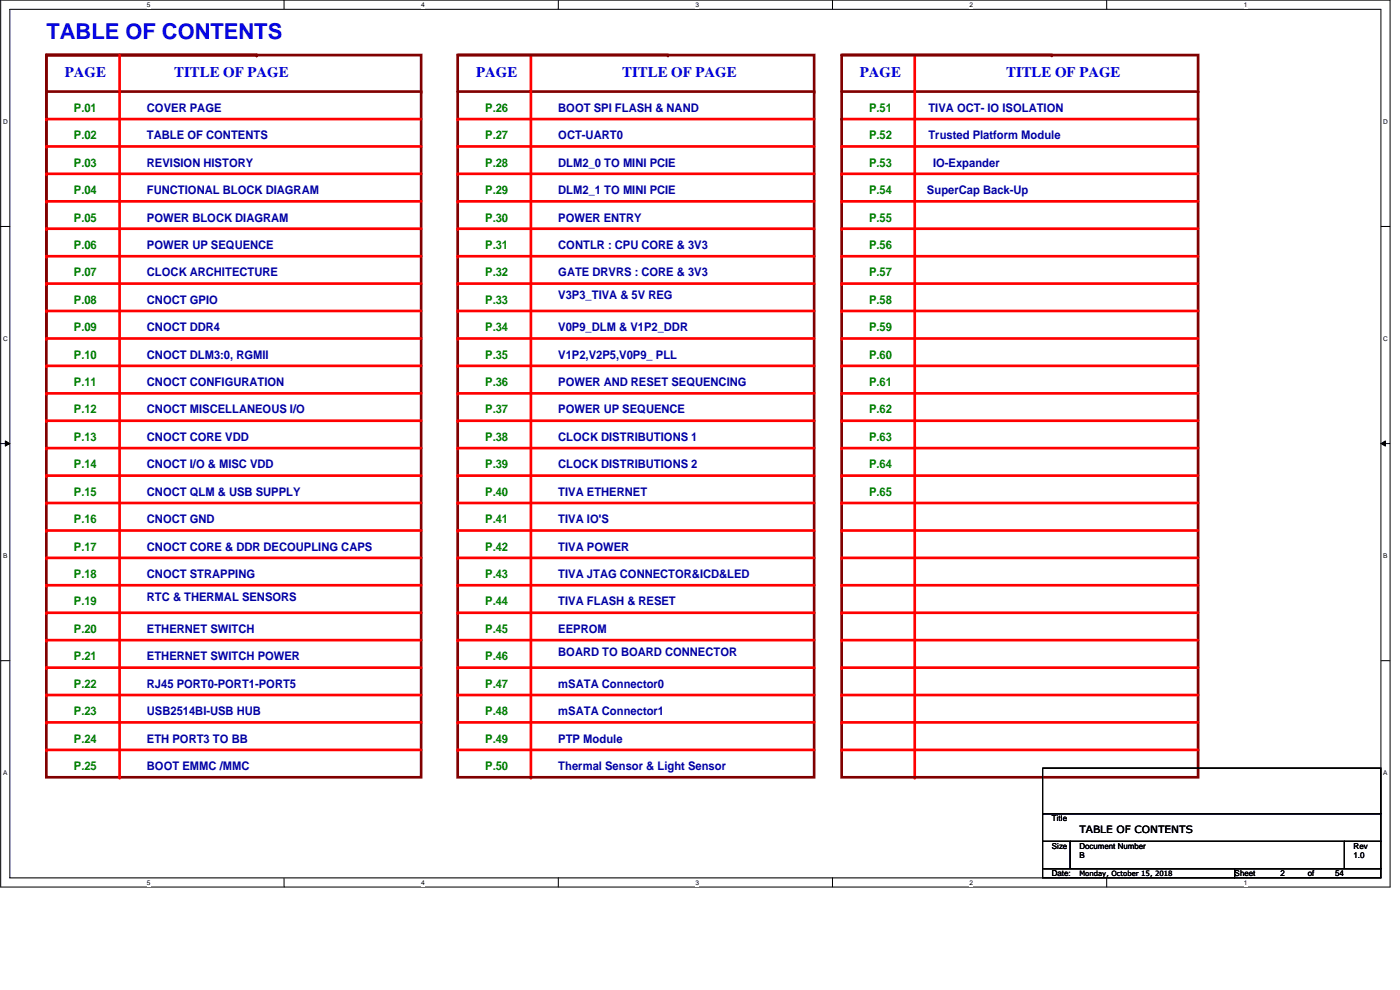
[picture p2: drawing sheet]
<svg xmlns="http://www.w3.org/2000/svg" width="420mm" height="297mm" viewBox="0 0 420 297" stroke-linecap="round" stroke-linejoin="round" font-family="sans-serif">
<path d="M.2 0h417v266.1h-417zM3 2.8h411.4v260.6h-411.4z" fill="none" stroke="#000" stroke-width=".3"/>
<g fill="#fff">
<path d="M44.1 .3h1.1v2.2h-1.1z"/>
<path d="M44.1 263.7h1.1v2.2h-1.1z"/>
</g>
<path d="M85.2 0v2.8M85.2 263.4v2.7" fill="none" stroke="#000" stroke-width=".3"/>
<g fill="#fff">
<path d="M126.4 .3h1.1v2.2h-1.1z"/>
<path d="M126.4 263.7h1.1v2.2h-1.1z"/>
</g>
<path d="M167.5 0v2.8M167.5 263.4v2.7" fill="none" stroke="#000" stroke-width=".3"/>
<g fill="#fff">
<path d="M208.7 .3h1.1v2.2h-1.1z"/>
<path d="M208.7 263.7h1.1v2.2h-1.1z"/>
</g>
<path d="M249.8 0v2.8M249.8 263.4v2.7" fill="none" stroke="#000" stroke-width=".3"/>
<g fill="#fff">
<path d="M291 .3h1.1v2.2h-1.1z"/>
<path d="M291 263.7h1.1v2.2h-1.1z"/>
</g>
<path d="M332.1 0v2.8M332.1 263.4v2.7" fill="none" stroke="#000" stroke-width=".3"/>
<g fill="#fff">
<path d="M373.3 .3h1.1v2.2h-1.1z"/>
<path d="M373.3 263.7h1.1v2.2h-1.1z"/>
<path d="M.9 35.3h1.4v2.2h-1.4z"/>
<path d="M415.2 35.3h1.3v2.2h-1.3z"/>
<path d="M.9 100.5h1.4v2.2h-1.4z"/>
<path d="M415.2 100.5h1.3v2.2h-1.3z"/>
</g>
<path d="M.2 67.9h2.8M414.4 67.9h2.8" fill="none" stroke="#000" stroke-width=".3"/>
<g fill="#fff">
<path d="M.9 165.7h1.3v2.2h-1.3z"/>
<path d="M415.2 165.7h1.3v2.2h-1.3z"/>
</g>
<path d="M.2 133.1h2.8M1.6 132.3l1.4 .8-1.4 .8zM414.4 133.1l1.4-.8v1.6zM414.4 133.1h2.8" fill="none" stroke="#000" stroke-width=".3"/>
<path d="M1.6 132.3l1.4 .8-1.4 .8zM414.4 133.1l1.4-.8v1.6z" fill="#000"/>
<g fill="#fff">
<path d="M.9 230.8h1.3v2.2h-1.3z"/>
<path d="M415.2 230.8h1.3v2.2h-1.3z"/>
</g>
<path d="M.2 198.2h2.8M414.4 198.2h2.8" fill="none" stroke="#000" stroke-width=".3"/>
<path d="M13.9 16.5h63.1" fill="none" stroke="#800000" stroke-width=".8"/>
<circle cx="77" cy="16.5" r=".4" fill="#800000"/>
<path d="M13.9 27.5h112.5" fill="none" stroke="#800000" stroke-width=".8"/>
<circle cx="126.4" cy="27.5" r=".4" fill="#800000"/>
<path d="M13.9 16.5v85.1" fill="none" stroke="#800000" stroke-width=".8"/>
<circle cx="13.9" cy="16.5" r=".4" fill="#800000"/>
<path d="M137.4 16.5h63.1" fill="none" stroke="#800000" stroke-width=".8"/>
<circle cx="200.5" cy="16.5" r=".4" fill="#800000"/>
<path d="M137.4 27.5h106.9" fill="none" stroke="#800000" stroke-width=".8"/>
<circle cx="244.3" cy="27.5" r=".4" fill="#800000"/>
<path d="M159.3 16.5v216.7" fill="none" stroke="#f00" stroke-width=".8"/>
<circle cx="159.3" cy="233.2" r=".4" fill="#f00"/>
<path d="M137.4 16.5h106.9v216.7h-106.9z" fill="none" stroke="#800000" stroke-width=".8"/>
<path d="M137.4 35.7h106.9" fill="none" stroke="#f00" stroke-width=".8"/>
<circle cx="137.4" cy="35.7" r=".4" fill="#f00"/>
<path d="M137.4 52.2h106.9" fill="none" stroke="#f00" stroke-width=".8"/>
<circle cx="137.4" cy="52.2" r=".4" fill="#f00"/>
<path d="M137.4 60.4h106.9" fill="none" stroke="#f00" stroke-width=".8"/>
<circle cx="137.4" cy="60.4" r=".4" fill="#f00"/>
<path d="M137.4 68.6h106.9" fill="none" stroke="#f00" stroke-width=".8"/>
<circle cx="137.4" cy="68.6" r=".4" fill="#f00"/>
<path d="M137.4 76.9h106.9" fill="none" stroke="#f00" stroke-width=".8"/>
<circle cx="137.4" cy="76.9" r=".4" fill="#f00"/>
<path d="M137.4 85.1h106.9" fill="none" stroke="#f00" stroke-width=".8"/>
<circle cx="137.4" cy="85.1" r=".4" fill="#f00"/>
<path d="M137.4 101.6h106.9" fill="none" stroke="#f00" stroke-width=".8"/>
<circle cx="137.4" cy="101.6" r=".4" fill="#f00"/>
<path d="M137.4 109.8h106.9" fill="none" stroke="#f00" stroke-width=".8"/>
<circle cx="137.4" cy="109.8" r=".4" fill="#f00"/>
<path d="M137.4 118h106.9" fill="none" stroke="#f00" stroke-width=".8"/>
<circle cx="137.4" cy="118" r=".4" fill="#f00"/>
<path d="M137.4 126.2h106.9" fill="none" stroke="#f00" stroke-width=".8"/>
<circle cx="137.4" cy="126.2" r=".4" fill="#f00"/>
<path d="M137.4 134.5h106.9" fill="none" stroke="#f00" stroke-width=".8"/>
<circle cx="137.4" cy="134.5" r=".4" fill="#f00"/>
<path d="M137.4 142.7h106.9" fill="none" stroke="#f00" stroke-width=".8"/>
<circle cx="137.4" cy="142.7" r=".4" fill="#f00"/>
<path d="M137.4 150.9h106.9" fill="none" stroke="#f00" stroke-width=".8"/>
<circle cx="137.4" cy="150.9" r=".4" fill="#f00"/>
<path d="M137.4 159.2h106.9" fill="none" stroke="#f00" stroke-width=".8"/>
<circle cx="137.4" cy="159.2" r=".4" fill="#f00"/>
<path d="M137.4 167.4h106.9" fill="none" stroke="#f00" stroke-width=".8"/>
<circle cx="137.4" cy="167.4" r=".4" fill="#f00"/>
<path d="M137.4 175.6h106.9" fill="none" stroke="#f00" stroke-width=".8"/>
<circle cx="137.4" cy="175.6" r=".4" fill="#f00"/>
<path d="M137.4 183.9h106.9" fill="none" stroke="#f00" stroke-width=".8"/>
<circle cx="137.4" cy="183.9" r=".4" fill="#f00"/>
<path d="M137.4 192.1h106.9" fill="none" stroke="#f00" stroke-width=".8"/>
<circle cx="137.4" cy="192.1" r=".4" fill="#f00"/>
<path d="M252.6 16.5h63.1" fill="none" stroke="#800000" stroke-width=".8"/>
<circle cx="315.7" cy="16.5" r=".4" fill="#800000"/>
<path d="M252.6 27.5h107" fill="none" stroke="#800000" stroke-width=".8"/>
<circle cx="359.6" cy="27.5" r=".4" fill="#800000"/>
<path d="M274.5 16.5v216.7" fill="none" stroke="#f00" stroke-width=".8"/>
<circle cx="274.5" cy="233.2" r=".4" fill="#f00"/>
<path d="M252.6 35.7h107" fill="none" stroke="#f00" stroke-width=".8"/>
<circle cx="252.6" cy="35.7" r=".4" fill="#f00"/>
<path d="M252.6 16.5h107v216.7h-107z" fill="none" stroke="#800000" stroke-width=".8"/>
<path d="M252.6 43.9h107" fill="none" stroke="#f00" stroke-width=".8"/>
<circle cx="252.6" cy="43.9" r=".4" fill="#f00"/>
<path d="M252.6 52.2h107" fill="none" stroke="#f00" stroke-width=".8"/>
<circle cx="252.6" cy="52.2" r=".4" fill="#f00"/>
<path d="M252.6 60.4h107" fill="none" stroke="#f00" stroke-width=".8"/>
<circle cx="252.6" cy="60.4" r=".4" fill="#f00"/>
<path d="M252.6 68.6h107" fill="none" stroke="#f00" stroke-width=".8"/>
<circle cx="252.6" cy="68.6" r=".4" fill="#f00"/>
<path d="M252.6 76.9h107" fill="none" stroke="#f00" stroke-width=".8"/>
<circle cx="252.6" cy="76.9" r=".4" fill="#f00"/>
<path d="M252.6 85.1h107" fill="none" stroke="#f00" stroke-width=".8"/>
<circle cx="252.6" cy="85.1" r=".4" fill="#f00"/>
<path d="M252.6 93.3h107" fill="none" stroke="#f00" stroke-width=".8"/>
<circle cx="252.6" cy="93.3" r=".4" fill="#f00"/>
<path d="M252.6 101.6h107" fill="none" stroke="#f00" stroke-width=".8"/>
<circle cx="252.6" cy="101.6" r=".4" fill="#f00"/>
<path d="M252.6 109.8h107" fill="none" stroke="#f00" stroke-width=".8"/>
<circle cx="252.6" cy="109.8" r=".4" fill="#f00"/>
<path d="M252.6 118h107" fill="none" stroke="#f00" stroke-width=".8"/>
<circle cx="252.6" cy="118" r=".4" fill="#f00"/>
<path d="M252.6 126.2h107" fill="none" stroke="#f00" stroke-width=".8"/>
<circle cx="252.6" cy="126.2" r=".4" fill="#f00"/>
<path d="M252.6 134.5h107" fill="none" stroke="#f00" stroke-width=".8"/>
<circle cx="252.6" cy="134.5" r=".4" fill="#f00"/>
<path d="M252.6 142.7h107" fill="none" stroke="#f00" stroke-width=".8"/>
<circle cx="252.6" cy="142.7" r=".4" fill="#f00"/>
<path d="M252.6 150.9h107" fill="none" stroke="#f00" stroke-width=".8"/>
<circle cx="252.6" cy="150.9" r=".4" fill="#f00"/>
<path d="M252.6 159.2h107" fill="none" stroke="#f00" stroke-width=".8"/>
<circle cx="252.6" cy="159.2" r=".4" fill="#f00"/>
<path d="M252.6 167.4h107" fill="none" stroke="#f00" stroke-width=".8"/>
<circle cx="252.6" cy="167.4" r=".4" fill="#f00"/>
<path d="M252.6 175.6h107" fill="none" stroke="#f00" stroke-width=".8"/>
<circle cx="252.6" cy="175.6" r=".4" fill="#f00"/>
<path d="M252.6 183.9h107" fill="none" stroke="#f00" stroke-width=".8"/>
<circle cx="252.6" cy="183.9" r=".4" fill="#f00"/>
<path d="M252.6 192.1h107" fill="none" stroke="#f00" stroke-width=".8"/>
<circle cx="252.6" cy="192.1" r=".4" fill="#f00"/>
<path d="M137.4 43.9h106.9" fill="none" stroke="#f00" stroke-width=".8"/>
<circle cx="137.4" cy="43.9" r=".4" fill="#f00"/>
<path d="M137.4 93.3h106.9" fill="none" stroke="#f00" stroke-width=".8"/>
<circle cx="137.4" cy="93.3" r=".4" fill="#f00"/>
<path d="M13.9 16.5h63.1" fill="none" stroke="#800000" stroke-width=".8"/>
<circle cx="77" cy="16.5" r=".4" fill="#800000"/>
<path d="M13.9 16.5h112.5v216.7h-112.5z" fill="none" stroke="#800000" stroke-width=".8"/>
<path d="M13.9 35.7h112.5" fill="none" stroke="#f00" stroke-width=".8"/>
<circle cx="13.9" cy="35.7" r=".4" fill="#f00"/>
<path d="M13.9 52.2h112.5" fill="none" stroke="#f00" stroke-width=".8"/>
<circle cx="13.9" cy="52.2" r=".4" fill="#f00"/>
<path d="M13.9 60.4h112.5" fill="none" stroke="#f00" stroke-width=".8"/>
<circle cx="13.9" cy="60.4" r=".4" fill="#f00"/>
<path d="M13.9 43.9h112.5" fill="none" stroke="#f00" stroke-width=".8"/>
<circle cx="13.9" cy="43.9" r=".4" fill="#f00"/>
<path d="M13.9 68.6h112.5" fill="none" stroke="#f00" stroke-width=".8"/>
<circle cx="13.9" cy="68.6" r=".4" fill="#f00"/>
<path d="M13.9 85.1h112.5" fill="none" stroke="#f00" stroke-width=".8"/>
<circle cx="13.9" cy="85.1" r=".4" fill="#f00"/>
<path d="M13.9 93.3h112.5" fill="none" stroke="#f00" stroke-width=".8"/>
<circle cx="13.9" cy="93.3" r=".4" fill="#f00"/>
<path d="M13.9 76.9h112.5" fill="none" stroke="#f00" stroke-width=".8"/>
<circle cx="13.9" cy="76.9" r=".4" fill="#f00"/>
<path d="M13.9 101.6h112.5" fill="none" stroke="#f00" stroke-width=".8"/>
<circle cx="13.9" cy="101.6" r=".4" fill="#f00"/>
<path d="M13.9 118h112.5" fill="none" stroke="#f00" stroke-width=".8"/>
<circle cx="13.9" cy="118" r=".4" fill="#f00"/>
<path d="M13.9 126.2h112.5" fill="none" stroke="#f00" stroke-width=".8"/>
<circle cx="13.9" cy="126.2" r=".4" fill="#f00"/>
<path d="M13.9 109.8h112.5" fill="none" stroke="#f00" stroke-width=".8"/>
<circle cx="13.9" cy="109.8" r=".4" fill="#f00"/>
<path d="M13.9 134.5h112.5" fill="none" stroke="#f00" stroke-width=".8"/>
<circle cx="13.9" cy="134.5" r=".4" fill="#f00"/>
<path d="M13.9 150.9h112.5" fill="none" stroke="#f00" stroke-width=".8"/>
<circle cx="13.9" cy="150.9" r=".4" fill="#f00"/>
<path d="M13.9 159.2h112.5" fill="none" stroke="#f00" stroke-width=".8"/>
<circle cx="13.9" cy="159.2" r=".4" fill="#f00"/>
<path d="M13.9 142.7h112.5" fill="none" stroke="#f00" stroke-width=".8"/>
<circle cx="13.9" cy="142.7" r=".4" fill="#f00"/>
<path d="M13.9 167.4h112.5" fill="none" stroke="#f00" stroke-width=".8"/>
<circle cx="13.9" cy="167.4" r=".4" fill="#f00"/>
<path d="M13.9 183.9h112.5" fill="none" stroke="#f00" stroke-width=".8"/>
<circle cx="13.9" cy="183.9" r=".4" fill="#f00"/>
<path d="M13.9 192.1h112.5" fill="none" stroke="#f00" stroke-width=".8"/>
<circle cx="13.9" cy="192.1" r=".4" fill="#f00"/>
<path d="M13.9 175.6h112.5" fill="none" stroke="#f00" stroke-width=".8"/>
<circle cx="13.9" cy="175.6" r=".4" fill="#f00"/>
<path d="M13.9 208.5h112.5" fill="none" stroke="#f00" stroke-width=".8"/>
<circle cx="13.9" cy="208.5" r=".4" fill="#f00"/>
<path d="M13.9 216.7h112.5" fill="none" stroke="#f00" stroke-width=".8"/>
<circle cx="13.9" cy="216.7" r=".4" fill="#f00"/>
<path d="M13.9 225h112.5" fill="none" stroke="#f00" stroke-width=".8"/>
<circle cx="13.9" cy="225" r=".4" fill="#f00"/>
<path d="M35.9 16.5v216.7" fill="none" stroke="#f00" stroke-width=".8"/>
<circle cx="35.9" cy="233.2" r=".4" fill="#f00"/>
<path d="M13.9 200.3h112.5" fill="none" stroke="#f00" stroke-width=".8"/>
<circle cx="13.9" cy="200.3" r=".4" fill="#f00"/>
<path d="M137.4 200.3h106.9" fill="none" stroke="#f00" stroke-width=".8"/>
<circle cx="137.4" cy="200.3" r=".4" fill="#f00"/>
<path d="M137.4 208.5h106.9" fill="none" stroke="#f00" stroke-width=".8"/>
<circle cx="137.4" cy="208.5" r=".4" fill="#f00"/>
<path d="M137.4 216.7h106.9" fill="none" stroke="#f00" stroke-width=".8"/>
<circle cx="137.4" cy="216.7" r=".4" fill="#f00"/>
<path d="M137.4 225h106.9" fill="none" stroke="#f00" stroke-width=".8"/>
<circle cx="137.4" cy="225" r=".4" fill="#f00"/>
<path d="M252.6 200.3h107" fill="none" stroke="#f00" stroke-width=".8"/>
<circle cx="252.6" cy="200.3" r=".4" fill="#f00"/>
<path d="M252.6 208.5h107" fill="none" stroke="#f00" stroke-width=".8"/>
<circle cx="252.6" cy="208.5" r=".4" fill="#f00"/>
<path d="M252.6 216.7h107" fill="none" stroke="#f00" stroke-width=".8"/>
<circle cx="252.6" cy="216.7" r=".4" fill="#f00"/>
<path d="M252.6 225h107" fill="none" stroke="#f00" stroke-width=".8"/>
<circle cx="252.6" cy="225" r=".4" fill="#f00"/>
<path d="M312.9 230.5h101.5v13.7h-101.5zM312.9 244.2h101.5v8.2h-101.5zM312.9 252.4h8.3v8.2h-8.3zM321.2 252.4h82.3v8.2h-82.3zM403.5 252.4h10.9v8.2h-10.9zM312.9 260.6h57.6v2.8h-57.6zM370.5 260.6h43.9v2.8h-43.9z" fill="none" stroke="#000" stroke-width=".3"/>
<text font-size="6.6" fill="#00f" x="13.9" y="11.6">TABLE OF CONTENTS</text>
<g font-size="4.4" fill="#00f">
<text x="19.4" y="23.2">PAGE</text>
<text x="52.3" y="23.2">TITLE OF PAGE</text>
<text x="142.9" y="23.2">PAGE</text>
<text x="186.8" y="23.2">TITLE OF PAGE</text>
<text x="258.1" y="23.2">PAGE</text>
<text x="302" y="23.2">TITLE OF PAGE</text>
</g>
<g font-size="3.6" fill="#008000">
<text x="22.2" y="33.5">P.01</text>
<text x="145.6" y="33.5">P.26</text>
<text x="260.8" y="33.5">P.51</text>
<text x="22.2" y="41.7">P.02</text>
<text x="145.6" y="41.7">P.27</text>
<text x="260.8" y="41.7">P.52</text>
<text x="22.2" y="50">P.03</text>
<text x="145.6" y="50">P.28</text>
<text x="260.8" y="50">P.53</text>
<text x="22.2" y="58.2">P.04</text>
<text x="145.6" y="58.2">P.29</text>
<text x="260.8" y="58.2">P.54</text>
<text x="22.2" y="66.5">P.05</text>
<text x="145.6" y="66.5">P.30</text>
<text x="260.8" y="66.5">P.55</text>
<text x="22.2" y="74.7">P.06</text>
<text x="145.6" y="74.7">P.31</text>
<text x="260.8" y="74.7">P.56</text>
<text x="22.2" y="82.9">P.07</text>
<text x="145.6" y="82.9">P.32</text>
<text x="260.8" y="82.9">P.57</text>
<text x="22.2" y="91.1">P.08</text>
<text x="145.6" y="91.1">P.33</text>
<text x="260.8" y="91.1">P.58</text>
<text x="22.2" y="99.4">P.09</text>
<text x="145.6" y="99.4">P.34</text>
<text x="260.8" y="99.4">P.59</text>
<text x="22.2" y="107.6">P.10</text>
<text x="145.6" y="107.6">P.35</text>
<text x="260.8" y="107.6">P.60</text>
<text x="22.2" y="115.8">P.11</text>
<text x="145.6" y="115.8">P.36</text>
<text x="260.8" y="115.8">P.61</text>
<text x="22.2" y="124">P.12</text>
<text x="145.6" y="124">P.37</text>
<text x="260.8" y="124">P.62</text>
<text x="22.2" y="132.3">P.13</text>
<text x="145.6" y="132.3">P.38</text>
<text x="260.8" y="132.3">P.63</text>
<text x="22.2" y="140.5">P.14</text>
<text x="145.6" y="140.5">P.39</text>
<text x="260.8" y="140.5">P.64</text>
<text x="22.2" y="148.8">P.15</text>
<text x="145.6" y="148.8">P.40</text>
<text x="260.8" y="148.8">P.65</text>
<text x="22.2" y="157">P.16</text>
<text x="145.6" y="157">P.41</text>
<text x="22.2" y="165.2">P.17</text>
<text x="145.6" y="165.2">P.42</text>
<text x="22.2" y="173.4">P.18</text>
<text x="145.6" y="173.4">P.43</text>
<text x="22.2" y="181.7">P.19</text>
<text x="145.6" y="181.7">P.44</text>
<text x="22.2" y="189.9">P.20</text>
<text x="145.6" y="189.9">P.45</text>
<text x="22.2" y="198.1">P.21</text>
<text x="145.6" y="198.1">P.46</text>
<text x="22.2" y="206.3">P.22</text>
<text x="145.6" y="206.3">P.47</text>
<text x="22.2" y="214.6">P.23</text>
<text x="145.6" y="214.6">P.48</text>
<text x="22.2" y="222.8">P.24</text>
<text x="145.6" y="222.8">P.49</text>
<text x="22.2" y="231.1">P.25</text>
<text x="145.6" y="231.1">P.50</text>
</g>
<g font-size="3.6" fill="#0000a0">
<text x="44.1" y="33.5">COVER PAGE</text>
<text x="167.5" y="33.5">BOOT SPI FLASH &amp; NAND</text>
<text x="278.6" y="33.5">TIVA OCT- IO ISOLATION</text>
<text x="44.1" y="41.7">TABLE OF CONTENTS</text>
<text x="167.5" y="41.7">OCT-UART0</text>
<text x="278.6" y="41.7">Trusted Platform Module</text>
<text x="44.1" y="50">REVISION HISTORY</text>
<text x="167.5" y="50">DLM2_0 TO MINI PCIE</text>
<text x="280" y="50">IO-Expander</text>
<text x="44.1" y="58.2">FUNCTIONAL BLOCK DIAGRAM</text>
<text x="167.5" y="58.2">DLM2_1 TO MINI PCIE</text>
<text x="278.2" y="58.2">SuperCap Back-Up</text>
<text x="44.1" y="66.5">POWER BLOCK DIAGRAM</text>
<text x="167.5" y="66.5">POWER ENTRY</text>
<text x="44.1" y="74.7">POWER UP SEQUENCE</text>
<text x="167.5" y="74.7">CONTLR : CPU CORE &amp; 3V3</text>
<text x="44.1" y="82.9">CLOCK ARCHITECTURE</text>
<text x="167.5" y="82.9">GATE DRVRS : CORE &amp; 3V3</text>
<text x="167.5" y="89.7">V3P3_TIVA &amp; 5V REG</text>
<text x="44.1" y="91.1">CNOCT GPIO</text>
<text x="44.1" y="99.4">CNOCT DDR4</text>
<text x="167.5" y="99.4">V0P9_DLM &amp; V1P2_DDR</text>
<text x="44.1" y="107.6">CNOCT DLM3:0, RGMII</text>
<text x="167.5" y="107.6">V1P2,V2P5,V0P9_ PLL</text>
<text x="44.1" y="115.8">CNOCT CONFIGURATION</text>
<text x="167.5" y="115.8">POWER AND RESET SEQUENCING</text>
<text x="44.1" y="124">CNOCT MISCELLANEOUS I/O</text>
<text x="167.5" y="124">POWER UP SEQUENCE</text>
<text x="44.1" y="132.3">CNOCT CORE VDD</text>
<text x="167.5" y="132.3">CLOCK DISTRIBUTIONS 1</text>
<text x="44.1" y="140.5">CNOCT I/O &amp; MISC VDD</text>
<text x="167.5" y="140.5">CLOCK DISTRIBUTIONS 2</text>
<text x="44.1" y="148.8">CNOCT QLM &amp; USB SUPPLY</text>
<text x="167.5" y="148.8">TIVA ETHERNET</text>
<text x="44.1" y="157">CNOCT GND</text>
<text x="167.5" y="157">TIVA IO'S</text>
<text x="44.1" y="165.2">CNOCT CORE &amp; DDR DECOUPLING CAPS</text>
<text x="167.5" y="165.2">TIVA POWER</text>
<text x="44.1" y="173.4">CNOCT STRAPPING</text>
<text x="167.5" y="173.4">TIVA JTAG CONNECTOR&amp;ICD&amp;LED</text>
<text x="44.1" y="180.3">RTC &amp; THERMAL SENSORS</text>
<text x="167.5" y="181.7">TIVA FLASH &amp; RESET</text>
<text x="44.1" y="189.9">ETHERNET SWITCH</text>
<text x="167.5" y="189.9">EEPROM</text>
<text x="167.5" y="196.8">BOARD TO BOARD CONNECTOR</text>
<text x="44.1" y="198.1">ETHERNET SWITCH POWER</text>
<text x="44.1" y="206.3">RJ45 PORT0-PORT1-PORT5</text>
<text x="167.5" y="206.3">mSATA Connector0</text>
<text x="44.1" y="214.6">USB2514BI-USB HUB</text>
<text x="167.5" y="214.6">mSATA Connector1</text>
<text x="44.1" y="222.8">ETH PORT3 TO BB</text>
<text x="167.5" y="222.8">PTP Module</text>
<text x="44.1" y="231.1">BOOT EMMC /MMC</text>
<text x="167.5" y="231.1">Thermal Sensor &amp; Light Sensor</text>
</g>
<text font-size="3" x="323.9" y="249.9">TABLE OF CONTENTS</text>
<g font-size="2.5">
<text x="315.7" y="246.4">Title</text>
<text x="315.7" y="254.7">Size</text>
<text x="323.9" y="254.7">Document Number</text>
<text x="323.9" y="257.4">B</text>
<text x="406.2" y="254.7">Rev</text>
<text x="406.2" y="257.4">1.0</text>
<text x="315.7" y="262.9">Date:</text>
<text x="370.5" y="262.9">Sheet</text>
<text x="384.2" y="262.9">2</text>
<text x="392.5" y="262.9">of</text>
<text x="400.7" y="262.9">54</text>
</g>
<text font-size="2.2" x="323.9" y="262.8">Monday, October 15, 2018</text>
<g font-size="2">
<text x="44.1" y="2.1">5</text>
<text x="126.4" y="2.1">4</text>
<text x="208.7" y="2.1">3</text>
<text x="291" y="2.1">2</text>
<text x="373.3" y="2.1">1</text>
<text x=".9" y="37.1">D</text>
<text x="415.2" y="37.1">D</text>
<text x=".9" y="102.3">C</text>
<text x="415.2" y="102.3">C</text>
<text x=".9" y="167.4">B</text>
<text x="415.2" y="167.4">B</text>
<text x=".9" y="232.6">A</text>
<text x="415.2" y="232.6">A</text>
<text x="44.1" y="265.5">5</text>
<text x="126.4" y="265.5">4</text>
<text x="208.7" y="265.5">3</text>
<text x="291" y="265.5">2</text>
<text x="373.3" y="265.5">1</text>
</g>
</svg>
